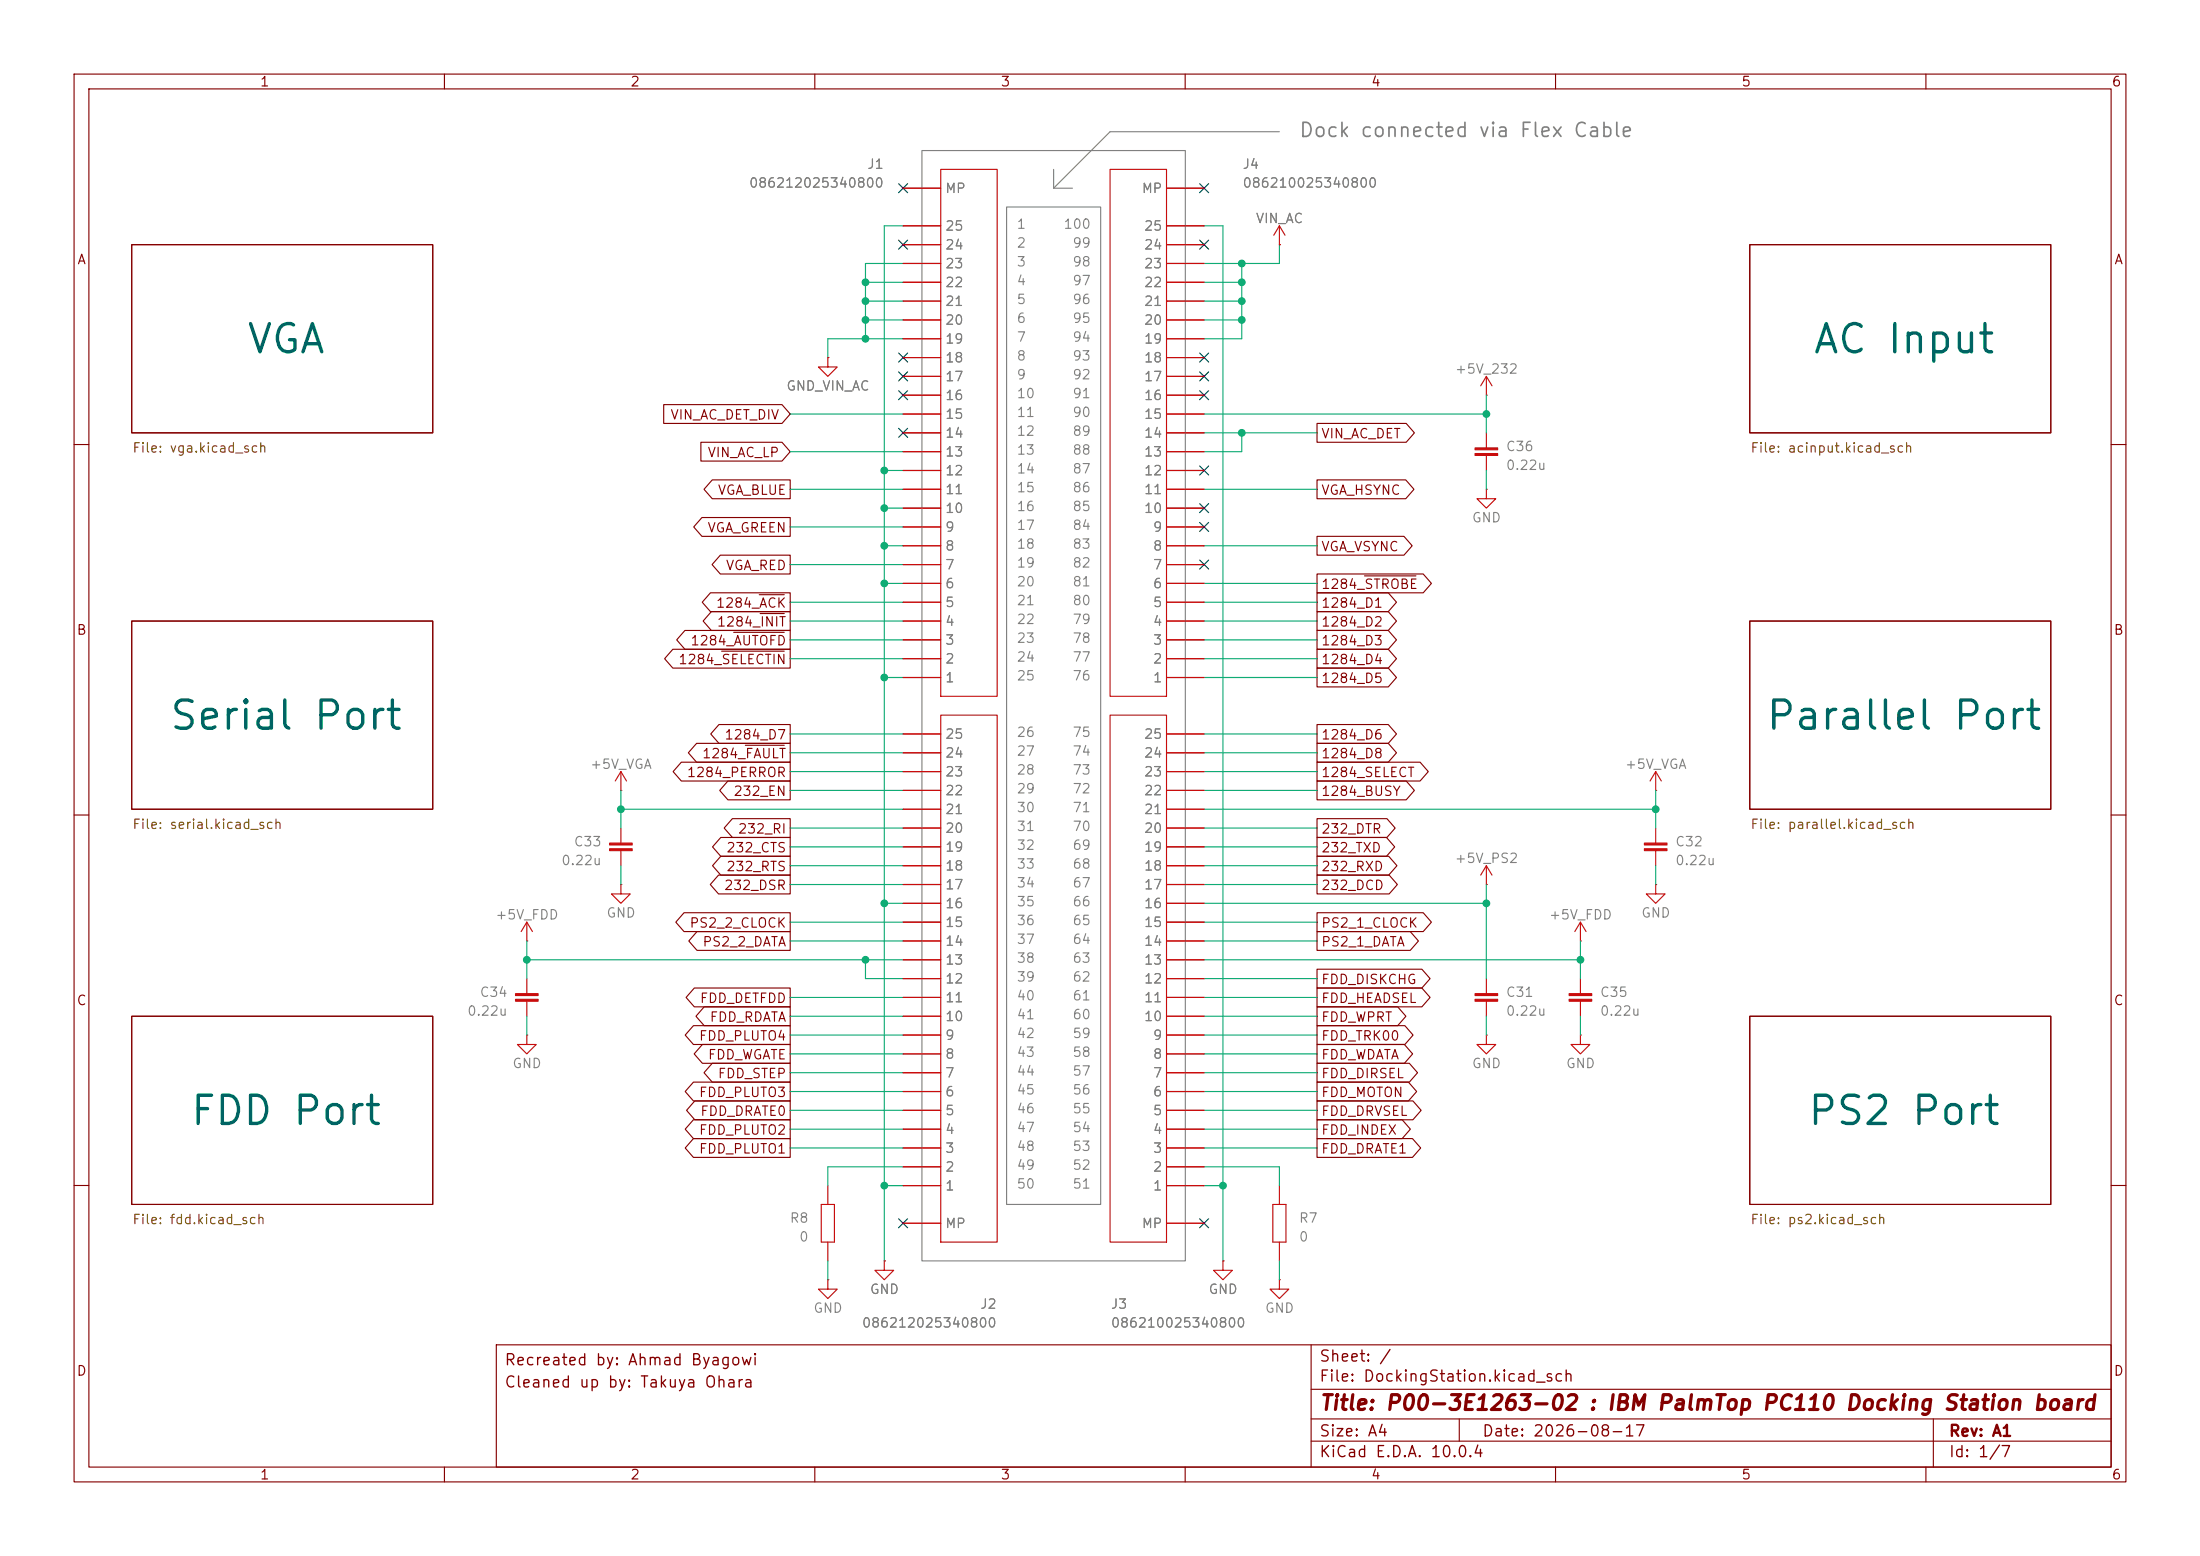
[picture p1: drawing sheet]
<svg xmlns="http://www.w3.org/2000/svg" width="297mm" height="210mm" viewBox="0 0 297 210" stroke-linecap="round" stroke-linejoin="round" font-family="sans-serif">
<g fill="none" stroke="#840000" stroke-width=".15">
<path d="M10 10h277v190h-277zM12 12h273v186h-273zM60 10v2M110 10v2M160 10v2M210 10v2M260 10v2M17.8 33h40.6v25.4h-40.6zM236.2 33h40.7v25.4h-40.7zM89.6 54.6h16l1.1 1.3-1.1 1.3h-16zM94.6 59.7h11l1.1 1.3-1.1 1.2h-11zM177.8 57.1h12l1.1 1.3-1.1 1.3h-12z"/>
<path d="M10 60h2M94.8 69.8h11.9v2.6h-11.9l-1.1-1.3zM96.2 64.8h10.5v2.5h-10.5l-1.2-1.3zM97.2 74.9h9.5v2.6h-9.5l-1.1-1.3zM177.8 64.8h12l1.1 1.2-1.1 1.3h-12zM177.8 77.5h14.3l1.1 1.2-1.1 1.3h-14.3zM177.8 72.4h11.7l1.1 1.3-1.1 1.2h-11.7zM184.2 77.7h7M285 60h2M17.8 83.8h40.6v25.4h-40.6zM90.8 87.6h15.9v2.6h-15.9l-1.1-1.3zM92.5 85.1h14.2v2.5h-14.2l-1.1-1.2z"/>
<path d="M95.9 80h10.8v2.6h-10.8l-1.1-1.3zM96 82.5h10.7v2.6h-10.7l-1.1-1.3zM97.1 97.8h9.6v2.5h-9.6l-1.2-1.2zM97.4 87.9h8.5M99.1 85.3h6.8M102.5 80.3h3.4M102.6 82.8h3.3M177.8 80h9.6l1.1 1.3-1.1 1.3h-9.6zM177.8 87.6h9.6l1.1 1.3-1.1 1.3h-9.6zM177.8 82.5h9.6l1.1 1.3-1.1 1.3h-9.6zM177.8 90.2h9.6l1.1 1.2-1.1 1.3h-9.6zM177.8 97.8h9.6l1.1 1.3-1.1 1.2h-9.6z"/>
<path d="M177.8 85.1h9.6l1.1 1.3-1.1 1.2h-9.6zM236.2 83.8h40.7v25.4h-40.7zM10 110h2M92 102.9h14.7v2.5h-14.7l-1.1-1.3zM94 100.3h12.7v2.6h-12.7l-1.1-1.3zM97 118.1h9.7v2.6h-9.7l-1.1-1.3zM97.3 115.6h9.4v2.5h-9.4l-1.1-1.3zM97.3 113h9.4v2.6h-9.4l-1.1-1.3zM98.3 105.4h8.4v2.6h-8.4l-1.1-1.3zM98.9 110.5h7.8v2.5h-7.8l-1.1-1.2zM100.6 100.6h5.3M177.8 102.9h13.9l1.1 1.2-1.1 1.3h-13.9z"/>
<path d="M177.8 100.3h9.6l1.1 1.3-1.1 1.3h-9.6zM177.8 105.4h12l1.1 1.3-1.1 1.3h-12zM177.8 110.5h9.4l1.1 1.3-1.1 1.2h-9.4zM177.8 115.6h9.7l1.1 1.2-1.1 1.3h-9.7zM177.8 113h9.4l1.1 1.3-1.1 1.3h-9.4zM177.8 118.1h9.7l1.2 1.3-1.2 1.3h-9.7zM285 110h2M17.8 137.2h40.6v25.4h-40.6zM92.3 123.2h14.4v2.5h-14.4l-1.1-1.2zM93.6 138.4h13.1v2.6h-13.1l-1.1-1.3zM93.7 133.3h13v2.6h-13l-1.1-1.3zM94.1 125.7h12.6v2.6h-12.6l-1.1-1.3z"/>
<path d="M95.1 135.9h11.6v2.5h-11.6l-1.1-1.2zM177.8 138.4h11.9l1.1 1.3-1.1 1.3h-11.9zM177.8 133.3h14.2l1.1 1.3-1.1 1.3h-14.2zM177.8 135.9h10.9l1.1 1.3-1.1 1.2h-10.9zM177.8 130.8h14.2l1.1 1.3-1.1 1.3h-14.2zM177.8 125.7h12.6l1.1 1.3-1.1 1.3h-12.6zM177.8 123.2h14.3l1.1 1.3-1.1 1.2h-14.3zM236.2 137.2h40.7v25.4h-40.7zM93.6 146h13.1v2.6h-13.1l-1.1-1.3zM93.6 151.1h13.1v2.6h-13.1l-1.1-1.3zM93.6 153.7h13.1v2.5h-13.1l-1.1-1.3zM93.8 148.6h12.9v2.5h-12.9l-1.1-1.2z"/>
<path d="M94.8 141h11.9v2.5h-11.9l-1.1-1.3zM96.2 143.5h10.5v2.6h-10.5l-1.2-1.3zM177.8 153.7h12.9l1.1 1.2-1.1 1.3h-12.9zM177.8 148.6h12.9l1.2 1.3-1.2 1.2h-12.9zM177.8 143.5h12.5l1.1 1.3-1.1 1.3h-12.5zM177.8 141h11.8l1.1 1.2-1.1 1.3h-11.8zM177.8 146h12.3l1.2 1.3-1.2 1.3h-12.3zM177.8 151.1h11.5l1.1 1.3-1.1 1.3h-11.5zM10 160h2M285 160h2M60 198v2M67 181.5h218v16.5h-218z"/>
<path d="M110 198v2M160 198v2M177 194.5h108M177 191.5h108M177 187.5h108M177 181.5v16.5M197 191.5v3M210 198v2M260 198v2M261 191.5v6.5"/>
</g>
<g fill="none" stroke="#c90c0c" stroke-width=".15">
<path d="M121.9 38.1h5.1M121.9 35.6h5.1M121.9 33h5.1M121.9 30.5h5.1M121.9 25.4h5.1M127 22.9h7.6v71.1h-7.6zM149.9 22.9h7.6v71.1h-7.6zM157.5 38.1h5.1M157.5 35.6h5.1M157.5 33h5.1M157.5 30.5h5.1M157.5 25.4h5.1"/>
<path d="M172.7 33h.1M172.7 30.5l-.7 1.3M172.7 30.5l.8 1.3M172.7 30.5v2.5M111.8 48.3v1.2h1.2l-1.2 1.3-1.3-1.3h1.3M111.8 48.3h.1M121.9 58.4h5.1M121.9 55.9h5.1M121.9 53.3h5.1M121.9 50.8h5.1M121.9 48.3h5.1M121.9 45.7h5.1"/>
<path d="M121.9 43.2h5.1M121.9 40.6h5.1M157.5 58.4h5.1M157.5 55.9h5.1M157.5 53.3h5.1M157.5 50.8h5.1M157.5 48.3h5.1M157.5 45.7h5.1M157.5 43.2h5.1M157.5 40.6h5.1M200.7 53.3h.1M200.7 50.8v2.5"/>
<path d="M200.7 58.4v2.1M200.7 50.8l-.8 1.3M200.7 50.8l.7 1.3M121.9 78.7h5.1M121.9 76.2h5.1M121.9 73.7h5.1M121.9 71.1h5.1M121.9 68.6h5.1M121.9 66h5.1M121.9 63.5h5.1M121.9 61h5.1M157.5 78.7h5.1"/>
<path d="M157.5 76.2h5.1M157.5 73.7h5.1M157.5 71.1h5.1M157.5 68.6h5.1M157.5 66h5.1M157.5 63.5h5.1M157.5 61h5.1M200.7 66v1.3h1.2l-1.2 1.3-1.3-1.3h1.3M200.7 66h.1M200.7 61.5v2M121.9 91.4h5.1M121.9 88.9h5.1"/>
<path d="M121.9 86.4h5.1M121.9 83.8h5.1M121.9 81.3h5.1M121.9 99.1h5.1M127 96.5h7.6v71.1h-7.6zM149.9 96.5h7.6v71.1h-7.6zM157.5 91.4h5.1M157.5 88.9h5.1M157.5 86.4h5.1M157.5 83.8h5.1M157.5 81.3h5.1M157.5 99.1h5.1"/>
<path d="M83.8 119.4v1.3h1.3l-1.3 1.2-1.3-1.2h1.3M83.8 119.4h.1M83.8 106.7h.1M83.8 104.1v2.6M83.8 111.8v2M83.8 114.8v2M83.8 104.1l-.7 1.3M83.8 104.1l.8 1.3M121.9 119.4h5.1M121.9 116.8h5.1M121.9 114.3h5.1M121.9 111.8h5.1"/>
<path d="M121.9 109.2h5.1M121.9 106.7h5.1M121.9 104.1h5.1M121.9 101.6h5.1M157.5 119.4h5.1M157.5 116.8h5.1M157.5 114.3h5.1M157.5 111.8h5.1M157.5 109.2h5.1M157.5 106.7h5.1M157.5 104.1h5.1M157.5 101.6h5.1"/>
<path d="M200.7 119.4h.1M200.7 116.8l-.8 1.3M200.7 116.8l.7 1.3M200.7 116.8v2.6M223.5 106.7h.1M223.5 119.4v1.3h1.3l-1.3 1.2-1.3-1.2h1.3M223.5 119.4h.1M223.5 104.1v2.6M223.5 111.8v2M223.5 114.8v2M223.5 104.1l-.7 1.3M223.5 104.1l.8 1.3"/>
<path d="M71.1 127h.1M71.1 139.7v1.3h1.3l-1.3 1.2-1.3-1.2h1.3M71.1 139.7h.1M71.1 124.5l-.7 1.2M71.1 124.5l.8 1.2M71.1 124.5v2.5M71.1 132.1v2M71.1 135.1v2.1M121.9 139.7h5.1M121.9 137.2h5.1M121.9 134.6h5.1M121.9 132.1h5.1"/>
<path d="M121.9 129.5h5.1M121.9 127h5.1M121.9 124.5h5.1M121.9 121.9h5.1M157.5 139.7h5.1M157.5 137.2h5.1M157.5 134.6h5.1M157.5 132.1h5.1M157.5 129.5h5.1M157.5 127h5.1M157.5 124.5h5.1M157.5 121.9h5.1"/>
<path d="M200.7 139.7v1.3h1.2l-1.2 1.2-1.3-1.2h1.3M200.7 139.7h.1M200.7 132.1v2M200.7 135.1v2.1M213.4 127h.1M213.4 139.7v1.3h1.2l-1.2 1.2-1.3-1.2h1.3M213.4 139.7h.1M213.4 124.5l-.8 1.2M213.4 124.5l.7 1.2M213.4 124.5v2.5M213.4 132.1v2M213.4 135.1v2.1"/>
<path d="M121.9 157.5h5.1M121.9 154.9h5.1M121.9 152.4h5.1M121.9 149.9h5.1M121.9 147.3h5.1M121.9 144.8h5.1M121.9 142.2h5.1M157.5 157.5h5.1M157.5 154.9h5.1M157.5 152.4h5.1M157.5 149.9h5.1M157.5 147.3h5.1"/>
<path d="M157.5 144.8h5.1M157.5 142.2h5.1M110.9 162.6h1.7v5h-1.7zM111.8 172.7v1.3h1.2l-1.2 1.3-1.3-1.3h1.3M111.8 172.7h.1M111.8 160v2.6M111.8 167.6v2.6M119.4 170.2v1.3h1.2l-1.2 1.2-1.3-1.2h1.3M119.4 170.2h.1M121.9 160h5.1M121.9 165.1h5.1M157.5 160h5.1"/>
<path d="M157.5 165.1h5.1M165.1 170.2v1.3h1.3l-1.3 1.2-1.3-1.2h1.3M165.1 170.2h.1M171.8 162.6h1.8v5h-1.8zM172.7 172.7v1.3h1.3l-1.3 1.3-1.3-1.3h1.3M172.7 172.7h.1M172.7 160v2.6M172.7 167.6v2.6"/>
</g>
<g fill="#c90c0c" stroke="#c90c0c" stroke-width=".15">
<path d="M199.1 134.9h3.1v.2h-3.1z"/>
<path d="M199.1 134.1h3.1v.3h-3.1z"/>
<path d="M211.8 134.9h3.1v.2h-3.1z"/>
<path d="M211.8 134.1h3.1v.3h-3.1z"/>
<path d="M222 113.8h3v.2h-3z"/>
<path d="M222 114.6h3v.2h-3z"/>
<path d="M199.1 61.2h3.1v.3h-3.1z"/>
<path d="M199.1 60.5h3.1v.2h-3.1z"/>
<path d="M82.3 113.8h3v.2h-3z"/>
<path d="M82.3 114.6h3v.2h-3z"/>
<path d="M69.6 134.9h3v.2h-3z"/>
<path d="M69.6 134.1h3v.3h-3z"/>
</g>
<path d="M172.7 17.8h-22.8l-7.7 7.6M124.5 20.3h35.5v149.9h-35.5zM135.9 27.9h12.7v134.7h-12.7zM142.2 22.9v2.5M142.2 25.4h2.6" fill="none" stroke="#808080" stroke-width=".15"/>
<g fill="none" stroke="#0dab74" stroke-width=".15">
<path d="M116.8 38.1h5.1M121.9 35.6h-5.1v10.1M121.9 30.5h-2.5v139.7M162.6 38.1h5M162.6 30.5h2.5v139.7M167.6 35.6v10.1h-5M172.7 33v2.6h-10.1M106.7 55.9h15.2M116.8 40.6h5.1M116.8 43.2h5.1M121.9 45.7h-10.1v2.6M162.6 40.6h5"/>
<path d="M162.6 55.9h38.1M162.6 58.4h15.2M162.6 43.2h5M167.6 58.4v2.6h-5M200.7 53.3v5.1M106.7 61h15.2M106.7 66h15.2M106.7 71.1h15.2M106.7 76.2h15.2M119.4 73.7h2.5M119.4 63.5h2.5M119.4 78.7h2.5"/>
<path d="M119.4 68.6h2.5M162.6 73.7h15.2M162.6 66h15.2M162.6 78.7h15.2M200.7 63.5v2.5M106.7 99.1h15.2M106.7 81.3h15.2M106.7 86.4h15.2M106.7 83.8h15.2M106.7 88.9h15.2M119.4 91.4h2.5M162.6 99.1h15.2"/>
<path d="M162.6 81.3h15.2M162.6 91.4h15.2M162.6 86.4h15.2M162.6 83.8h15.2M162.6 88.9h15.2M83.8 109.2h38.1M83.8 106.7v5.1M83.8 116.8v2.6M106.7 104.1h15.2M106.7 114.3h15.2M106.7 111.8h15.2M106.7 116.8h15.2"/>
<path d="M106.7 119.4h15.2M106.7 106.7h15.2M106.7 101.6h15.2M162.6 109.2h60.9M162.6 104.1h15.2M162.6 114.3h15.2M162.6 111.8h15.2M162.6 116.8h15.2M162.6 119.4h15.2M162.6 106.7h15.2M162.6 101.6h15.2M200.7 119.4v12.7"/>
<path d="M223.5 106.7v5.1M223.5 116.8v2.6M71.1 129.5h50.8M71.1 127v5.1M71.1 137.2v2.5M106.7 127h15.2M106.7 137.2h15.2M106.7 134.6h15.2M106.7 139.7h15.2M106.7 124.5h15.2M116.8 129.5v2.6h5.1M119.4 121.9h2.5"/>
<path d="M162.6 127h15.2M162.6 121.9h38.1M162.6 129.5h50.8M162.6 137.2h15.2M162.6 134.6h15.2M162.6 139.7h15.2M162.6 132.1h15.2M162.6 124.5h15.2M200.7 137.2v2.5M213.4 127v5.1M213.4 137.2v2.5M106.7 142.2h15.2"/>
<path d="M106.7 144.8h15.2M106.7 147.3h15.2M106.7 154.9h15.2M106.7 149.9h15.2M106.7 152.4h15.2M121.9 157.5h-10.1v2.5M162.6 157.5h10.1v2.5M162.6 142.2h15.2M162.6 144.8h15.2M162.6 147.3h15.2M162.6 154.9h15.2M162.6 149.9h15.2"/>
<path d="M162.6 152.4h15.2M111.8 170.2v2.5M119.4 160h2.5M162.6 160h2.5M172.7 170.2v2.5"/>
</g>
<g fill="none" stroke="#000084" stroke-width=".15">
<path d="M121.3 32.4l1.2 1.2M121.3 24.8l1.2 1.2M122.5 32.4l-1.2 1.2M122.5 24.8l-1.2 1.2M162 24.8l1.2 1.2M162 32.4l1.2 1.2M163.2 24.8l-1.2 1.2M163.2 32.4l-1.2 1.2M121.3 57.8l1.2 1.2M121.3 50.2l1.2 1.2M121.3 52.7l1.2 1.2M121.3 47.7l1.2 1.2"/>
<path d="M122.5 57.8l-1.2 1.2M122.5 50.2l-1.2 1.2M122.5 52.7l-1.2 1.2M122.5 47.7l-1.2 1.2M162 50.2l1.2 1.2M162 52.7l1.2 1.2M162 47.7l1.2 1.2M163.2 50.2l-1.2 1.2M163.2 52.7l-1.2 1.2M163.2 47.7l-1.2 1.2M162 62.9l1.2 1.2M162 75.6l1.2 1.2"/>
<path d="M162 68l1.2 1.2M162 70.5l1.2 1.2M163.2 62.9l-1.2 1.2M163.2 75.6l-1.2 1.2M163.2 68l-1.2 1.2M163.2 70.5l-1.2 1.2M121.3 164.5l1.2 1.2M122.5 164.5l-1.2 1.2M162 164.5l1.2 1.2M163.2 164.5l-1.2 1.2"/>
</g>
<g fill="#0dab74" stroke="#0dab74" stroke-width=".14">
<circle cx="167.6" cy="35.6" r=".46"/>
<circle cx="167.6" cy="40.6" r=".46"/>
<circle cx="167.6" cy="43.2" r=".46"/>
<circle cx="167.6" cy="38.1" r=".46"/>
<circle cx="200.7" cy="55.9" r=".46"/>
<circle cx="223.5" cy="109.2" r=".46"/>
<circle cx="200.7" cy="121.9" r=".46"/>
<circle cx="213.4" cy="129.5" r=".46"/>
<circle cx="116.8" cy="38.1" r=".46"/>
<circle cx="119.4" cy="63.5" r=".46"/>
<circle cx="116.8" cy="40.6" r=".46"/>
<circle cx="116.8" cy="43.2" r=".46"/>
<circle cx="116.8" cy="45.7" r=".46"/>
<circle cx="167.6" cy="58.4" r=".46"/>
<circle cx="119.4" cy="91.4" r=".46"/>
<circle cx="119.4" cy="78.7" r=".46"/>
<circle cx="119.4" cy="160" r=".46"/>
<circle cx="165.1" cy="160" r=".46"/>
<circle cx="71.1" cy="129.5" r=".46"/>
<circle cx="116.8" cy="129.5" r=".46"/>
<circle cx="83.8" cy="109.2" r=".46"/>
<circle cx="119.4" cy="68.6" r=".46"/>
<circle cx="119.4" cy="73.7" r=".46"/>
<circle cx="119.4" cy="121.9" r=".46"/>
</g>
<g font-size="3.8" fill="#006464">
<text x="33.1" y="48.6">VGA</text>
<text x="244.5" y="48.6">AC Input</text>
<text x="22.6" y="99.4">Serial Port</text>
<text x="238.2" y="99.4">Parallel Port</text>
<text x="25.5" y="152.8">FDD Port</text>
<text x="243.8" y="152.8">PS2 Port</text>
</g>
<text font-size="2" fill="#840000" x="178" y="190.8">Title: P00-3E1263-02 : IBM PalmTop PC110 Docking Station board</text>
<text font-size="1.9" fill="#808080" x="175.3" y="19">Dock connected via Flex Cable</text>
<g font-size="1.5" fill="#840000">
<text x="68" y="184.7">Recreated by: Ahmad Byagowi</text>
<text x="178" y="184.2">Sheet: /</text>
<text x="68" y="187.7">Cleaned up by: Takuya Ohara</text>
<text x="178" y="186.9">File: DockingStation.kicad_sch</text>
<text x="178" y="197.1">KiCad E.D.A. 10.0.4</text>
<text x="178" y="194.3">Size: A4</text>
<text x="200" y="194.3">Date: 2026-08-17</text>
<text x="263" y="194.3">Rev: A1</text>
<text x="263" y="197.1">Id: 1/7</text>
</g>
<g font-size="1.3" fill="#840000">
<text x="35" y="12">1</text>
<text x="85" y="12">2</text>
<text x="135" y="12">3</text>
<text x="185" y="12">4</text>
<text x="235" y="12">5</text>
<text x="285" y="12">6</text>
<text x="10.3" y="36">A</text>
<text x="285.3" y="36">A</text>
<text x="90.4" y="56.9">VIN_AC_DET_DIV</text>
<text x="178.3" y="59.5">VIN_AC_DET</text>
<text x="95.4" y="62">VIN_AC_LP</text>
<text x="96.8" y="67.1">VGA_BLUE</text>
<text x="178.3" y="67.1">VGA_HSYNC</text>
<text x="95.4" y="72.2">VGA_GREEN</text>
<text x="97.9" y="77.3">VGA_RED</text>
<text x="178.3" y="74.7">VGA_VSYNC</text>
<text x="96.6" y="82.3">1284_ACK</text>
<text x="178.3" y="82.3">1284_D1</text>
<text x="178.3" y="79.8">1284_STROBE</text>
<text x="10.3" y="86">B</text>
<text x="91.5" y="90">1284_SELECTIN</text>
<text x="93.1" y="87.4">1284_AUTOFD</text>
<text x="96.7" y="84.9">1284_INIT</text>
<text x="178.3" y="90">1284_D4</text>
<text x="178.3" y="84.9">1284_D2</text>
<text x="178.3" y="87.4">1284_D3</text>
<text x="285.3" y="86">B</text>
<text x="178.3" y="92.5">1284_D5</text>
<text x="97.7" y="100.1">1284_D7</text>
<text x="178.3" y="100.1">1284_D6</text>
<text x="92.6" y="105.2">1284_PERROR</text>
<text x="94.7" y="102.7">1284_FAULT</text>
<text x="98.9" y="107.7">232_EN</text>
<text x="178.3" y="105.2">1284_SELECT</text>
<text x="178.3" y="102.7">1284_D8</text>
<text x="178.3" y="107.7">1284_BUSY</text>
<text x="99.5" y="112.8">232_RI</text>
<text x="178.3" y="112.8">232_DTR</text>
<text x="98" y="117.9">232_RTS</text>
<text x="98" y="115.4">232_CTS</text>
<text x="178.3" y="117.9">232_RXD</text>
<text x="178.3" y="115.4">232_TXD</text>
<text x="93" y="125.5">PS2_2_CLOCK</text>
<text x="97.7" y="120.4">232_DSR</text>
<text x="178.3" y="125.5">PS2_1_CLOCK</text>
<text x="178.3" y="120.4">232_DCD</text>
<text x="94.8" y="128.1">PS2_2_DATA</text>
<text x="178.3" y="128.1">PS2_1_DATA</text>
<text x="10.3" y="136">C</text>
<text x="94.4" y="135.7">FDD_DETFDD</text>
<text x="178.3" y="135.7">FDD_HEADSEL</text>
<text x="178.3" y="133.1">FDD_DISKCHG</text>
<text x="285.3" y="136">C</text>
<text x="94.3" y="140.8">FDD_PLUTO4</text>
<text x="95.5" y="143.3">FDD_WGATE</text>
<text x="95.7" y="138.2">FDD_RDATA</text>
<text x="178.3" y="140.8">FDD_TRK00</text>
<text x="178.3" y="138.2">FDD_WPRT</text>
<text x="178.3" y="143.3">FDD_WDATA</text>
<text x="94.3" y="148.4">FDD_PLUTO3</text>
<text x="96.8" y="145.8">FDD_STEP</text>
<text x="178.3" y="145.8">FDD_DIRSEL</text>
<text x="178.3" y="148.4">FDD_MOTON</text>
<text x="94.3" y="153.5">FDD_PLUTO2</text>
<text x="94.4" y="150.9">FDD_DRATE0</text>
<text x="178.3" y="150.9">FDD_DRVSEL</text>
<text x="178.3" y="153.5">FDD_INDEX</text>
<text x="94.3" y="156">FDD_PLUTO1</text>
<text x="178.3" y="156">FDD_DRATE1</text>
<text x="10.3" y="186">D</text>
<text x="285.3" y="186">D</text>
<text x="35" y="200">1</text>
<text x="85" y="200">2</text>
<text x="135" y="200">3</text>
<text x="185" y="200">4</text>
<text x="235" y="200">5</text>
<text x="285" y="200">6</text>
</g>
<g font-size="1.3" fill="#808080">
<text x="117" y="23.1">J1</text>
<text x="167.6" y="23.1">J4</text>
<text x="101" y="25.6">086212025340800</text>
<text x="127.5" y="26.4">MP</text>
<text x="154" y="26.4">MP</text>
<text x="167.6" y="25.6">086210025340800</text>
<text x="127.5" y="34">24</text>
<text x="127.5" y="31.5">25</text>
<text x="137.2" y="31.2">1</text>
<text x="137.2" y="33.7">2</text>
<text x="143.5" y="31.2">100</text>
<text x="144.7" y="33.7">99</text>
<text x="154.3" y="34">24</text>
<text x="154.3" y="31.5">25</text>
<text x="169.4" y="30.4">VIN_AC</text>
<text x="127.5" y="41.6">21</text>
<text x="127.5" y="39.1">22</text>
<text x="127.5" y="36.5">23</text>
<text x="137.2" y="41.4">5</text>
<text x="137.2" y="38.8">4</text>
<text x="137.2" y="36.3">3</text>
<text x="144.7" y="41.4">96</text>
<text x="144.7" y="38.8">97</text>
<text x="144.7" y="36.3">98</text>
<text x="154.3" y="41.6">21</text>
<text x="154.3" y="39.1">22</text>
<text x="154.3" y="36.5">23</text>
<text x="127.5" y="46.7">19</text>
<text x="127.5" y="44.2">20</text>
<text x="137.2" y="46.4">7</text>
<text x="137.2" y="43.9">6</text>
<text x="144.7" y="43.9">95</text>
<text x="144.7" y="46.4">94</text>
<text x="154.3" y="46.7">19</text>
<text x="154.3" y="44.2">20</text>
<text x="106.1" y="53">GND_VIN_AC</text>
<text x="127.5" y="51.8">17</text>
<text x="127.5" y="49.2">18</text>
<text x="137.2" y="49">8</text>
<text x="137.2" y="51.5">9</text>
<text x="144.7" y="51.5">92</text>
<text x="144.7" y="49">93</text>
<text x="154.3" y="51.8">17</text>
<text x="154.3" y="49.2">18</text>
<text x="196.3" y="50.8">+5V_232</text>
<text x="127.5" y="59.4">14</text>
<text x="127.5" y="56.9">15</text>
<text x="127.5" y="54.3">16</text>
<text x="137.2" y="56.6">11</text>
<text x="137.2" y="54.1">10</text>
<text x="137.2" y="59.1">12</text>
<text x="144.7" y="56.6">90</text>
<text x="144.7" y="54.1">91</text>
<text x="144.7" y="59.1">89</text>
<text x="154.3" y="59.4">14</text>
<text x="154.3" y="56.9">15</text>
<text x="154.3" y="54.3">16</text>
<text x="127.5" y="64.5">12</text>
<text x="127.5" y="61.9">13</text>
<text x="137.2" y="61.7">13</text>
<text x="137.2" y="64.2">14</text>
<text x="144.7" y="61.7">88</text>
<text x="144.7" y="64.2">87</text>
<text x="154.3" y="64.5">12</text>
<text x="154.3" y="61.9">13</text>
<text x="203.2" y="63.7">0.22u</text>
<text x="203.2" y="61.2">C36</text>
<text x="127.5" y="69.6">10</text>
<text x="127.5" y="67">11</text>
<text x="137.2" y="71.8">17</text>
<text x="137.2" y="69.3">16</text>
<text x="137.2" y="66.8">15</text>
<text x="144.7" y="71.8">84</text>
<text x="144.7" y="66.8">86</text>
<text x="144.7" y="69.3">85</text>
<text x="154.3" y="69.6">10</text>
<text x="154.3" y="67">11</text>
<text x="198.6" y="70.8">GND</text>
<text x="127.5" y="77.2">7</text>
<text x="127.5" y="74.6">8</text>
<text x="127.5" y="72.1">9</text>
<text x="137.2" y="74.4">18</text>
<text x="137.2" y="76.9">19</text>
<text x="144.7" y="76.9">82</text>
<text x="144.7" y="74.4">83</text>
<text x="155.6" y="77.2">7</text>
<text x="155.6" y="74.6">8</text>
<text x="155.6" y="72.1">9</text>
<text x="127.5" y="82.3">5</text>
<text x="127.5" y="79.7">6</text>
<text x="137.2" y="79.5">20</text>
<text x="137.2" y="82">21</text>
<text x="144.7" y="79.5">81</text>
<text x="144.7" y="82">80</text>
<text x="155.6" y="82.3">5</text>
<text x="155.6" y="79.7">6</text>
<text x="127.5" y="89.9">2</text>
<text x="127.5" y="87.3">3</text>
<text x="127.5" y="84.8">4</text>
<text x="137.2" y="89.6">24</text>
<text x="137.2" y="87.1">23</text>
<text x="137.2" y="84.5">22</text>
<text x="144.7" y="89.6">77</text>
<text x="144.7" y="87.1">78</text>
<text x="144.7" y="84.5">79</text>
<text x="155.6" y="89.9">2</text>
<text x="155.6" y="87.3">3</text>
<text x="155.6" y="84.8">4</text>
<text x="127.5" y="92.4">1</text>
<text x="137.2" y="92.2">25</text>
<text x="144.7" y="92.2">76</text>
<text x="155.6" y="92.4">1</text>
<text x="127.5" y="100">25</text>
<text x="137.2" y="99.8">26</text>
<text x="144.7" y="99.8">75</text>
<text x="154.3" y="100">25</text>
<text x="79.6" y="104.1">+5V_VGA</text>
<text x="127.5" y="107.7">22</text>
<text x="127.5" y="105.1">23</text>
<text x="127.5" y="102.6">24</text>
<text x="137.2" y="107.4">29</text>
<text x="137.2" y="102.3">27</text>
<text x="137.2" y="104.9">28</text>
<text x="144.7" y="107.4">72</text>
<text x="144.7" y="102.3">74</text>
<text x="144.7" y="104.9">73</text>
<text x="154.3" y="107.7">22</text>
<text x="154.3" y="105.1">23</text>
<text x="154.3" y="102.6">24</text>
<text x="219.3" y="104.1">+5V_VGA</text>
<text x="127.5" y="112.7">20</text>
<text x="127.5" y="110.2">21</text>
<text x="137.2" y="112.5">31</text>
<text x="137.2" y="109.9">30</text>
<text x="144.7" y="112.5">70</text>
<text x="144.7" y="109.9">71</text>
<text x="154.3" y="112.7">20</text>
<text x="154.3" y="110.2">21</text>
<text x="75.7" y="117.1">0.22u</text>
<text x="77.4" y="114.5">C33</text>
<text x="127.5" y="117.8">18</text>
<text x="127.5" y="115.3">19</text>
<text x="137.2" y="115">32</text>
<text x="137.2" y="117.6">33</text>
<text x="144.7" y="115">69</text>
<text x="144.7" y="117.6">68</text>
<text x="154.3" y="117.8">18</text>
<text x="154.3" y="115.3">19</text>
<text x="196.3" y="116.8">+5V_PS2</text>
<text x="226.1" y="117.1">0.22u</text>
<text x="226.1" y="114.5">C32</text>
<text x="66.8" y="124.4">+5V_FDD</text>
<text x="81.8" y="124.2">GND</text>
<text x="127.5" y="125.4">15</text>
<text x="127.5" y="122.9">16</text>
<text x="127.5" y="120.4">17</text>
<text x="137.2" y="120.1">34</text>
<text x="137.2" y="125.2">36</text>
<text x="137.2" y="122.6">35</text>
<text x="144.7" y="122.6">66</text>
<text x="144.7" y="120.1">67</text>
<text x="144.7" y="125.2">65</text>
<text x="154.3" y="125.4">15</text>
<text x="154.3" y="122.9">16</text>
<text x="154.3" y="120.4">17</text>
<text x="209" y="124.4">+5V_FDD</text>
<text x="221.5" y="124.2">GND</text>
<text x="127.5" y="130.5">13</text>
<text x="127.5" y="128">14</text>
<text x="137.2" y="127.7">37</text>
<text x="137.2" y="130.3">38</text>
<text x="144.7" y="127.7">64</text>
<text x="144.7" y="130.3">63</text>
<text x="154.3" y="130.5">13</text>
<text x="154.3" y="128">14</text>
<text x="63" y="137.4">0.22u</text>
<text x="64.7" y="134.9">C34</text>
<text x="127.5" y="135.6">11</text>
<text x="127.5" y="133.1">12</text>
<text x="137.2" y="137.9">41</text>
<text x="137.2" y="132.8">39</text>
<text x="137.2" y="135.3">40</text>
<text x="144.7" y="137.9">60</text>
<text x="144.7" y="135.3">61</text>
<text x="144.7" y="132.8">62</text>
<text x="154.3" y="135.6">11</text>
<text x="154.3" y="133.1">12</text>
<text x="203.2" y="137.4">0.22u</text>
<text x="203.2" y="134.9">C31</text>
<text x="215.9" y="137.4">0.22u</text>
<text x="215.9" y="134.9">C35</text>
<text x="127.5" y="143.2">8</text>
<text x="127.5" y="140.7">9</text>
<text x="127.5" y="138.1">10</text>
<text x="137.2" y="143">43</text>
<text x="137.2" y="140.4">42</text>
<text x="144.7" y="140.4">59</text>
<text x="144.7" y="143">58</text>
<text x="154.3" y="138.1">10</text>
<text x="155.6" y="143.2">8</text>
<text x="155.6" y="140.7">9</text>
<text x="69.1" y="144.5">GND</text>
<text x="127.5" y="148.3">6</text>
<text x="127.5" y="145.8">7</text>
<text x="137.2" y="145.5">44</text>
<text x="137.2" y="148">45</text>
<text x="144.7" y="148">56</text>
<text x="144.7" y="145.5">57</text>
<text x="155.6" y="148.3">6</text>
<text x="155.6" y="145.8">7</text>
<text x="198.6" y="144.5">GND</text>
<text x="211.3" y="144.5">GND</text>
<text x="127.5" y="155.9">3</text>
<text x="127.5" y="153.4">4</text>
<text x="127.5" y="150.8">5</text>
<text x="137.2" y="153.1">47</text>
<text x="137.2" y="150.6">46</text>
<text x="137.2" y="155.7">48</text>
<text x="144.7" y="153.1">54</text>
<text x="144.7" y="150.6">55</text>
<text x="144.7" y="155.7">53</text>
<text x="155.6" y="155.9">3</text>
<text x="155.6" y="153.4">4</text>
<text x="155.6" y="150.8">5</text>
<text x="127.5" y="161">1</text>
<text x="127.5" y="158.5">2</text>
<text x="137.2" y="160.7">50</text>
<text x="137.2" y="158.2">49</text>
<text x="144.7" y="160.7">51</text>
<text x="144.7" y="158.2">52</text>
<text x="155.6" y="161">1</text>
<text x="155.6" y="158.5">2</text>
<text x="106.5" y="165.3">R8</text>
<text x="107.8" y="167.9">0</text>
<text x="127.5" y="166.1">MP</text>
<text x="154" y="166.1">MP</text>
<text x="175.3" y="165.3">R7</text>
<text x="175.3" y="167.9">0</text>
<text x="109.7" y="177.5">GND</text>
<text x="116.3" y="179.5">086212025340800</text>
<text x="117.3" y="175">GND</text>
<text x="132.2" y="177">J2</text>
<text x="149.9" y="177">J3</text>
<text x="149.9" y="179.5">086210025340800</text>
<text x="163.1" y="175">GND</text>
<text x="170.7" y="177.5">GND</text>
</g>
<g font-size="1.3" fill="#725600">
<text x="17.8" y="61.4">File: vga.kicad_sch</text>
<text x="236.2" y="61.4">File: acinput.kicad_sch</text>
<text x="17.8" y="112.2">File: serial.kicad_sch</text>
<text x="236.2" y="112.2">File: parallel.kicad_sch</text>
<text x="17.8" y="165.5">File: fdd.kicad_sch</text>
<text x="236.2" y="165.5">File: ps2.kicad_sch</text>
</g>
</svg>
